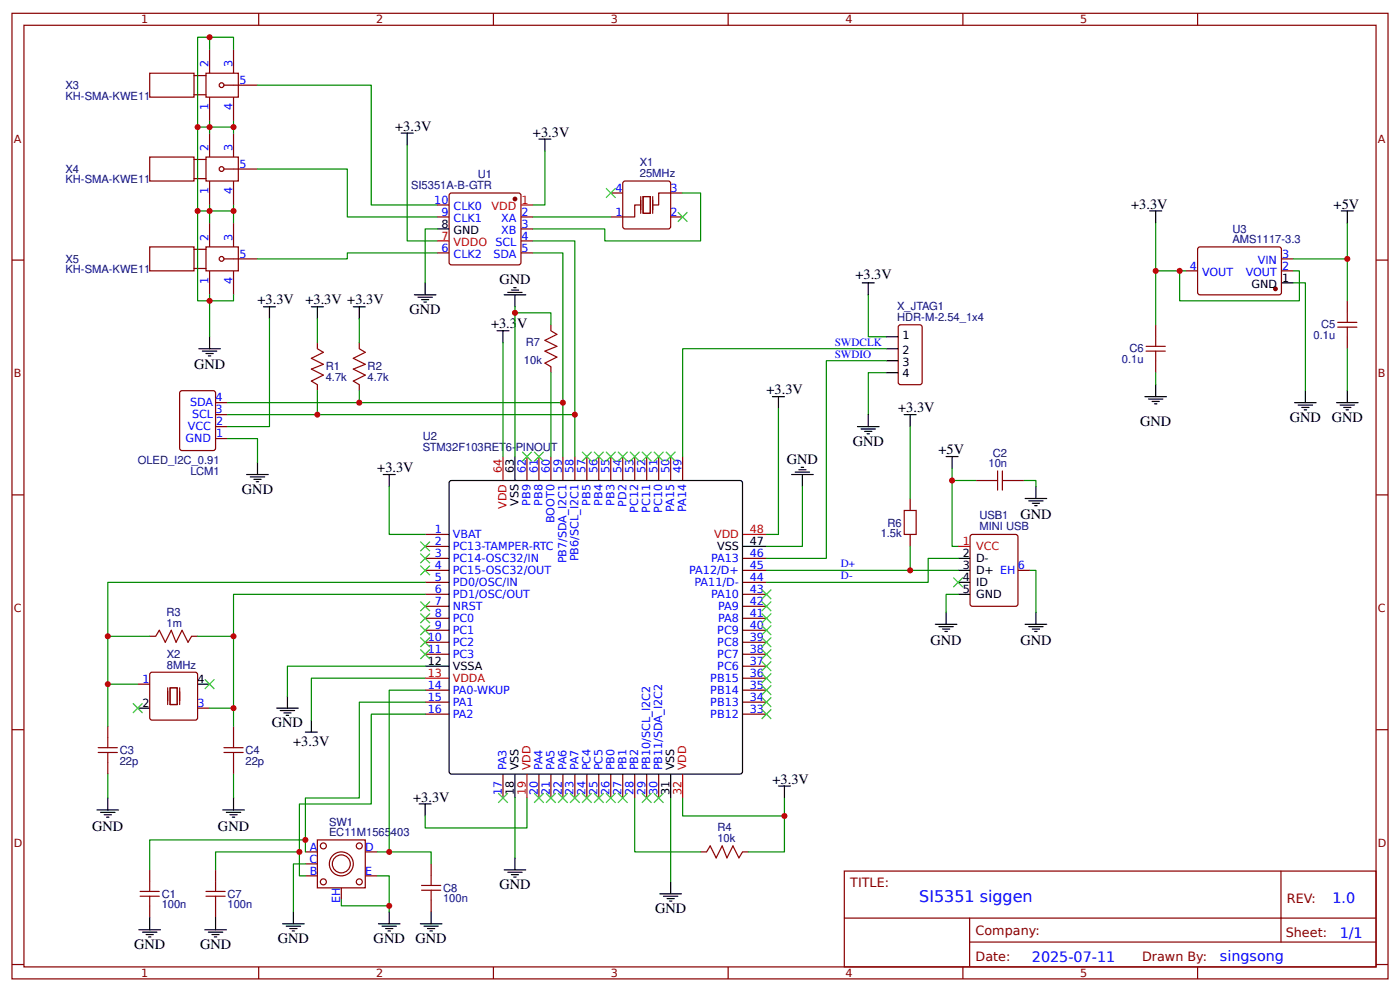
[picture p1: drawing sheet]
<svg xmlns="http://www.w3.org/2000/svg" width="309mm" height="219mm" viewBox="0 0 309 219" stroke-linecap="round" stroke-linejoin="round" font-family="sans-serif">
<g fill="none" stroke="#800" stroke-width=".26">
<path d="M2.6 2.9h304.1v213.3h-304.1zM5.3 5.6h298.7v207.9h-298.7zM33.1 16.2h9.8v5.3h-9.8zM42.9 16.7h2.6M45.5 16.2h7.2v5.3h-7.2zM46.3 10.9v5.3M49.5 18.8h7.4M51.6 10.9v5.3M57.1 2.9v2.7M109 2.9v2.7M160.9 2.9v2.7M212.7 2.9v2.7"/>
<path d="M264.6 2.9v2.7M33.1 34.7h9.8v5.3h-9.8zM42.9 20.9h2.6M42.9 39.4h2.6M42.9 35.2h2.6M45.5 34.7h7.2v5.3h-7.2zM46.3 21.5v5.2M46.3 29.4v5.3M46.3 40v5.3M49.5 37.3h7.4M51.6 21.5v5.2M51.6 29.4v5.3"/>
<path d="M51.6 40v5.3M2.6 57.4h2.7M33.1 54.5h9.8v5.3h-9.8zM42.9 59.3h2.6M42.9 55.1h2.6M45.5 54.5h7.2v5.3h-7.2zM46.3 49.2v5.3M46.3 59.8v5.3M49.5 57.2h7.4M51.6 49.2v5.3M51.6 59.8v5.3M96.6 47.9h2.6"/>
<path d="M96.6 55.9h2.6M96.6 45.3h2.6M99.3 42.9l.4-.3 15.1 .1 .3 .5-.1 15-.4 .3-15.1-.1-.3-.4zM115.1 47.9h2.6M115.1 50.6h2.6M115.1 53.2h2.6M115.1 55.9h2.6M134.9 42.6h2.7M137.7 40.2l.4-.2 9.8 .1 .3 .4-.1 9.8-.5 .3-9.8-.1-.2-.5zM141.6 45.3h-1.4v2.6h-5.3M141.6 43.4v3.7M142.1 43.4h1.6v3.7h-1.6z"/>
<path d="M144.2 43.4v3.7M148.2 47.9h2.6M150.8 42.6h-5.3v2.7h-1.3M261.9 59.8h2.7M264.7 54.8l.4-.3 17.7 .1 .3 .5-.1 9.8-.4 .2-17.8-.1-.2-.4zM283.1 59.8h2.7M283.1 57.2h2.7M304 57.4h2.7M70.1 75.7v1.3M79.4 75.7v1.3M121.7 71.7v1.4M198.5 72l.5-.3h4.2l.5 .3v12.4l-.2 .5-4.5 .1-.5-.3z"/>
<path d="M255.3 71.7v2.7M255.3 79.7v2.6M297.7 66.4v2.7M297.7 74.4v2.6M39.8 86.5l.4-.2h6.9l.5 .2v12.5l-.2 .4-7.2 .1-.4-.3zM47.6 94.2h2.7M47.6 96.9h2.7M47.6 91.6h2.7M47.6 88.9h2.7M70.1 85v1.3M79.4 85v1.3M121.7 81v1.3"/>
<path d="M2.6 109.3h2.7M93.9 118h5.3M116.4 100.8v5.3M119.1 100.8v5.3M121.7 100.8v5.3M124.4 100.8v5.3M127 100.8v5.3M129.6 100.8v5.3M132.3 100.8v5.3M134.9 100.8v5.3M137.6 100.8v5.3M140.2 100.8v5.3"/>
<path d="M142.9 100.8v5.3M145.5 100.8v5.3M148.2 100.8v5.3M150.8 100.8v5.3M201.1 110.1v2.6M201.1 118v2.7M214.4 118.3l.4-.3h9.6l.4 .3 .1 15.1-.3 .4-9.8 .1-.4-.3zM215.6 106.1h2.7M223.6 106.1h2.6M304 109.3h2.7M93.9 136.6h5.3M93.9 133.9h5.3"/>
<path d="M93.9 131.3h5.3M93.9 128.6h5.3M93.9 126h5.3M93.9 123.3h5.3M93.9 139.2h5.3M93.9 120.7h5.3M164 136.6h5.3M164 133.9h5.3M164 131.3h5.3M164 128.6h5.3M164 126h5.3M164 123.3h5.3"/>
<path d="M164 139.2h5.3M224.9 126h2.6M30.4 151.1h2.7M33.1 140.5h1.3M33.3 148.5h9.8l.5 .2 .1 9.8-.3 .5h-9.8l-.5-.2v-9.8zM42.3 140.5h1.4M43.7 156.4h2.6M93.9 152.4h5.3M93.9 155.1h5.3M93.9 157.7h5.3M93.9 141.8h5.3M93.9 144.5h5.3"/>
<path d="M164 152.4h5.3M164 155.1h5.3M164 157.7h5.3M164 149.8h5.3M164 141.8h5.3M164 144.5h5.3M164 147.1h5.3M2.6 161.2h2.7M23.8 160.4v2.6M23.8 168.3v2.6M51.6 160.4v2.6M51.6 168.3v2.6"/>
<path d="M111.1 170.9v5.3M119.1 170.9v5.3M121.7 170.9v5.3M124.4 170.9v5.3M127 170.9v5.3M129.6 170.9v5.3M132.3 170.9v5.3M134.9 170.9v5.3M137.6 170.9v5.3M140.2 170.9v5.3M142.9 170.9v5.3M145.5 170.9v5.3"/>
<path d="M304 161.2h2.7M33.1 192.1v2.7M47.6 192.1v2.7M67.5 188.1h2.6M67.5 193.4h2.6M67.5 190.8h2.6M70.1 185.5h10.6v10.6h-10.6zM75.4 196.1v2.6M80.7 188.1h2.6M80.7 193.4h2.6M95.2 190.8v2.6M95.2 198.7v2.7"/>
<path d="M154.8 188.1h1.3M164 188.1h1.4M186.5 192.4h117.5v21.1h-117.5zM283 192.4v15.7M2.6 213h2.7M33.1 200.1v2.6M47.6 200.1v2.6M57.1 213.5v2.7M109 213.5v2.7M160.9 213.5v2.7M186.6 202.8h117.3M212.7 213.5v2.7"/>
<path d="M214.2 208.1h89.7M214.2 202.8v10.5M264.6 213.5v2.7M304 213h2.7"/>
<circle cx="48.9" cy="18.8" r=".53"/>
<circle cx="48.9" cy="37.3" r=".53"/>
<circle cx="48.9" cy="57.2" r=".53"/>
<circle cx="71.4" cy="194.8" r=".66"/>
<circle cx="71.4" cy="186.8" r=".66"/>
<circle cx="75.4" cy="190.8" r="2.65"/>
<circle cx="75.4" cy="190.8" r="1.98"/>
<circle cx="79.4" cy="186.8" r=".66"/>
<circle cx="79.4" cy="194.8" r=".66"/>
</g>
<g fill="#800" stroke="#800" stroke-width=".26">
<circle cx="113.8" cy="43.9" r=".4"/>
<circle cx="281.8" cy="63.8" r=".4"/>
</g>
<path d="M96.6 53.2h2.6M115.1 45.3h2.6M111.1 100.8v5.3M164 118h5.3M211.7 120.7h2.6M93.9 149.8h5.3M116.4 170.9v5.3M150.8 170.9v5.3" fill="none" stroke="#f00" stroke-width=".26"/>
<g fill="none" stroke="#000" stroke-width=".26">
<path d="M88.6 29.4h2.7M90 29.4v2.6M119.1 30.7h2.6M120.4 30.7v2.7M96.6 50.6h2.6M254 46.6h2.6M255.3 46.6v2.6M296.3 46.6h2.7M297.7 46.6v2.6M43.9 77h4.8M44.7 77.5h3.2M45.5 78.1h1.6"/>
<path d="M46 78.6h.6M46.3 74.4v2.6M58.2 67.8h2.7M59.5 67.8v2.6M68.8 67.8h2.6M70.1 67.8v2.6M78.1 67.8h2.6M79.4 67.8v2.6M91.5 65.1h4.8M92.3 65.6h3.2M93.1 66.2h1.6M93.7 66.7h.5"/>
<path d="M93.9 62.5v2.6M109.8 73.1h2.6M111.1 73.1v2.6M111.4 65.1h4.8M112.2 64.6h3.2M113 64.1h1.6M113.5 63.5h.5M113.8 65.1v2.7M190.5 62.5h2.6M191.8 62.5v2.6M195.8 74.4h2.6M195.8 77h2.6"/>
<path d="M195.8 79.7h2.6M283.1 62.5h2.7M170.7 87.6h2.6M172 87.6v2.6M189.4 94.2h4.8M190.2 94.7h3.2M191 95.3h1.6M191.6 95.8h.5M191.8 91.6v2.6M195.8 82.3h2.6M199.8 91.6h2.6M201.1 91.6v2.6"/>
<path d="M252.9 87.6h4.8M253.7 88.1h3.2M254.5 88.7h1.6M255.1 89.2h.5M255.3 85v2.6M286 88.9h4.8M286.8 89.5h3.2M287.6 90h1.6M288.1 90.5h.6M288.4 86.3v2.6M295.3 88.9h4.7M296.1 89.5h3.1"/>
<path d="M296.9 90h1.5M297.4 90.5h.5M297.7 86.3v2.6M54.5 104.8h4.8M55.3 105.3h3.2M56.1 105.9h1.6M56.6 106.4h.5M56.9 102.2v2.6M84.7 104.8h2.6M86 104.8v2.6M99.3 106.4l.4-.3 64.1 .1 .2 .5v64l-.5 .2h-64l-.3-.5zM113.8 100.8v5.3"/>
<path d="M174.9 104.8h4.8M175.7 104.3h3.2M176.5 103.7h1.6M177 103.2h.5M177.3 104.8v2.6M209 100.8h2.7M210.3 100.8v2.7M226.5 110.1h4.7M227.3 110.6h3.2M228.1 111.2h1.6M228.6 111.7h.5M228.9 107.4v2.7"/>
<path d="M164 120.7h5.3M206.6 137.9h4.8M207.4 138.4h3.2M208.2 138.9h1.6M208.8 139.5h.5M209 135.2v2.7M211.7 123.3h2.6M211.7 126h2.6M211.7 128.6h2.6M211.7 131.3h2.6M226.5 137.9h4.7M227.3 138.4h3.2"/>
<path d="M228.1 138.9h1.6M228.6 139.5h.5M228.9 135.2v2.7M30.4 156.4h2.7M43.7 151.1h2.6M61.1 156.4h4.8M61.9 156.9h3.2M62.7 157.5h1.6M63.2 158h.6M63.5 153.7v2.7M68.8 159v2.7M93.9 147.1h5.3"/>
<path d="M21.4 178.9h4.8M22.2 179.4h3.2M23 179.9h1.6M23.8 176.2v2.7M49.2 178.9h4.8M50 179.4h3.2M50.8 179.9h1.6M51.6 176.2v2.7M67.5 161.7h2.6M92.6 177.6h2.6M93.9 177.6v2.6M113.8 170.9v5.3"/>
<path d="M148.2 170.9v5.3M172 173.6h2.6M173.3 173.6v2.6M23.5 180.5h.6M51.3 180.5h.6M111.4 192.1h4.8M112.2 192.6h3.2M113 193.2h1.6M113.5 193.7h.5M113.8 189.5v2.6M145.8 197.4h4.7M146.6 197.9h3.2"/>
<path d="M147.4 198.5h1.6M147.9 199h.5M148.2 194.8v2.6M30.7 205.3h4.8M31.5 205.9h3.2M32.3 206.4h1.6M32.8 206.9h.5M33.1 202.7v2.6M45.2 205.3h4.8M46 205.9h3.2M46.8 206.4h1.6M47.4 206.9h.5"/>
<path d="M47.6 202.7v2.6M62.4 204h4.8M63.2 204.5h3.2M64 205.1h1.6M64.6 205.6h.5M64.8 201.4v2.6M83.6 204h4.8M84.4 204.5h3.2M85.2 205.1h1.6M85.7 205.6h.6M86 201.4v2.6M92.9 204h4.7"/>
<path d="M93.7 204.5h3.1M94.5 205.1h1.5M95 205.6h.5M95.2 201.4v2.6"/>
</g>
<g fill="none" stroke="#080" stroke-width=".26">
<path d="M46.3 10.9v-2.7h5.3v2.7M46.3 8.2h-2.6v19.9M56.9 18.8h25.1v26.5h14.6M46.3 26.7v2.7M51.6 28.1h-7.9v18.5M51.6 26.7v2.7M56.9 37.3h19.8v10.6h19.9M90 32v21.2h6.6M120.4 33.4v11.9h-2.7M46.3 45.3v3.9M51.6 46.6h-7.9v19.8h2.6v8M51.6 45.3v3.9"/>
<path d="M96.6 55.9h-19.9v1.3h-19.8M96.6 50.6h-2.7v11.9M117.7 55.9h6.7v44.9M117.7 53.2h9.3v47.6M117.7 47.9h17.2M150.8 42.6h4v10.6h-21.2v-2.6h-15.9M255.3 49.2v10.6M260.6 59.8h1.3M285.8 59.8h1.3v6.6h-26.5v-6.6h-5.3v11.9M297.7 49.2v8h-11.9M297.7 57.2v9.2M46.3 65.1v1.3h5.3v-1.3"/>
<path d="M59.5 70.4v23.8h-9.2M70.1 70.4v5.3M79.4 70.4v5.3M111.1 75.7v25.1M113.8 69.1h7.9v2.6M113.8 67.8v33M191.8 65.1v9.3h4M195.8 77h-45v23.8M195.8 79.7h-13.2v43.6h-13.3M285.8 62.5h2.6v23.8M297.7 77v9.3M50.3 96.9h6.6v5.3"/>
<path d="M50.3 88.9h74.1M50.3 91.6h76.7M70.1 86.3v5.3M79.4 86.3v2.6M121.7 82.3v18.5M172 90.2v27.8h-2.7M195.8 82.3h-4v9.3M201.1 94.2v15.9M255.3 82.3v2.7M86 107.4v10.6h7.9M177.3 107.4v13.3h-8M210.3 103.5v17.2h1.4"/>
<path d="M210.3 106.1h5.3M226.2 106.1h2.7v1.3M93.9 131.3h-42.3v9.2M93.9 128.6h-70.1v11.9M169.3 126h42.4M201.1 120.7v5.3M211.7 131.3h-2.7v3.9M211.7 123.3h-6.6v5.3h-35.8M227.5 126h1.4v9.2M30.4 151.1h-6.6v9.3M33.1 140.5h-9.3v10.6M43.7 140.5h7.9v15.9"/>
<path d="M46.3 156.4h5.3v4M93.9 149.8h-25.1v9.2M93.9 147.1h-30.4v6.6M93.9 157.7h-11.9v19.9h-15.9v15.8h1.4M93.9 155.1h-14.5v21.1h-11.9v11.9M93.9 152.4h-7.9v35.7h-2.7M23.8 170.9v5.3M51.6 170.9v5.3M113.8 176.2v13.3M116.4 176.2v6.7h-22.5v-2.7M140.2 176.2v11.9h14.6M148.2 176.2v18.6"/>
<path d="M150.8 176.2v4h22.5v-4M66.1 188.1h-18.5v4M67.5 190.8h-2.7v10.6M67.5 185.5h-34.4v6.6M75.4 198.7v1.4h10.6M83.3 193.4h2.7v8M86 188.1h9.2v2.7M173.3 180.2v7.9h-7.9"/>
</g>
<g fill="#000" stroke="#3c3" stroke-width=".26">
<path d="M133.9 41.6l2.1 2.1zM136 41.6l-2.1 2.1z"/>
<path d="M149.8 46.9l2.1 2.1zM151.9 46.9l-2.1 2.1z"/>
<path d="M115.4 99.8l2.1 2.1zM117.5 99.8l-2.1 2.1z"/>
<path d="M118 99.8l2.1 2.1zM120.1 99.8l-2.1 2.1z"/>
<path d="M128.6 99.8l2.1 2.1zM130.7 99.8l-2.1 2.1z"/>
<path d="M131.2 99.8l2.1 2.1zM133.3 99.8l-2.1 2.1z"/>
<path d="M133.9 99.8l2.1 2.1zM136 99.8l-2.1 2.1z"/>
<path d="M136.5 99.8l2.1 2.1zM138.6 99.8l-2.1 2.1z"/>
<path d="M139.2 99.8l2.1 2.1zM141.3 99.8l-2.1 2.1z"/>
<path d="M141.8 99.8l2.1 2.1zM143.9 99.8l-2.1 2.1z"/>
<path d="M144.5 99.8l2.1 2.1zM146.6 99.8l-2.1 2.1z"/>
<path d="M147.1 99.8l2.1 2.1zM149.2 99.8l-2.1 2.1z"/>
<path d="M92.9 119.6l2.1 2.1zM95 119.6l-2.1 2.1z"/>
<path d="M92.9 122.3l2.1 2.1zM95 122.3l-2.1 2.1z"/>
<path d="M92.9 124.9l2.1 2.1zM95 124.9l-2.1 2.1z"/>
<path d="M92.9 135.5l2.1 2.1zM95 135.5l-2.1 2.1z"/>
<path d="M92.9 138.1l2.1 2.2zM95 138.1l-2.1 2.2z"/>
<path d="M92.9 132.8l2.1 2.2zM95 132.8l-2.1 2.2z"/>
<path d="M168.3 130.2l2.1 2.1zM170.4 130.2l-2.1 2.1z"/>
<path d="M168.3 132.8l2.1 2.2zM170.4 132.8l-2.1 2.2z"/>
<path d="M168.3 135.5l2.1 2.1zM168.3 137.6l2.1-2.1z"/>
<path d="M168.3 138.1l2.1 2.2zM170.4 138.1l-2.1 2.2z"/>
<path d="M212.7 127.6l-2.1 2.1zM210.6 127.6l2.1 2.1z"/>
<path d="M29.4 155.3l2.1 2.2zM31.5 155.3l-2.1 2.2z"/>
<path d="M45.2 150l2.2 2.2zM47.4 150l-2.2 2.2z"/>
<path d="M92.9 140.8l2.1 2.1zM95 140.8l-2.1 2.1z"/>
<path d="M92.9 143.4l2.1 2.1zM95 143.4l-2.1 2.1z"/>
<path d="M168.3 140.8l2.1 2.1zM170.4 140.8l-2.1 2.1z"/>
<path d="M168.3 143.4l2.1 2.1zM168.3 145.5l2.1-2.1z"/>
<path d="M168.3 146.1l2.1 2.1zM170.4 146.1l-2.1 2.1z"/>
<path d="M168.3 148.7l2.1 2.1zM170.4 148.7l-2.1 2.1z"/>
<path d="M168.3 151.4l2.1 2.1zM168.3 153.5l2.1-2.1z"/>
<path d="M168.3 154l2.1 2.1zM170.4 154l-2.1 2.1z"/>
<path d="M168.3 156.7l2.1 2.1zM170.4 156.7l-2.1 2.1z"/>
<path d="M110.1 175.2l2.1 2.1zM112.2 175.2l-2.1 2.1z"/>
<path d="M118 175.2l2.1 2.1zM120.1 175.2l-2.1 2.1z"/>
<path d="M120.6 175.2l2.2 2.1zM122.8 175.2l-2.2 2.1z"/>
<path d="M123.3 175.2l2.1 2.1zM125.4 175.2l-2.1 2.1z"/>
<path d="M125.9 175.2l2.2 2.1zM128.1 175.2l-2.2 2.1z"/>
<path d="M128.6 175.2l2.1 2.1zM130.7 175.2l-2.1 2.1z"/>
<path d="M131.2 175.2l2.1 2.1zM133.3 175.2l-2.1 2.1z"/>
<path d="M133.9 175.2l2.1 2.1zM136 175.2l-2.1 2.1z"/>
<path d="M136.5 175.2l2.1 2.1zM138.6 175.2l-2.1 2.1z"/>
<path d="M141.8 175.2l2.1 2.1zM143.9 175.2l-2.1 2.1z"/>
<path d="M144.5 175.2l2.1 2.1zM146.6 175.2l-2.1 2.1z"/>
</g>
<path d="M37 151.9v3.7M37.6 151.9h1.6v3.7h-1.6zM39.7 151.9v3.7" fill="none" stroke="#801" stroke-width=".26"/>
<g fill="none" stroke="#a00000" stroke-width=".26">
<path d="M70.1 77l1.3 .8-2.6 1.3 2.6 1.4-2.6 1 2.6 1.3-2.6 1.4 1.3 .8M79.4 77l1.3 .8-2.6 1.3 2.6 1.4-2.6 1 2.6 1.3-2.6 1.4 1.3 .8M121.7 73.1l1.3 .7-2.6 1.4 2.6 1.3-2.6 1 2.6 1.4-2.6 1.3 1.3 .8M253.2 77.5h4.2M253.2 76.5h4.2M255.3 74.4v2.1M255.3 77.5v2.2M295.5 72.3h4.3M295.5 71.2h4.3M297.7 69.1v2.1M297.7 72.3v2.1M199.8 112.7h2.6v5.3h-2.6z"/>
<path d="M218.3 106.1h2.1M220.4 104v4.2M221.5 104v4.2M221.5 106.1h2.1M34.4 140.5l.8-1.3 1.3 2.6 1.3-2.6 1.1 2.6 1.3-2.6 1.3 2.6 .8-1.3M21.7 166.2h4.2M21.7 165.1h4.2M23.8 163v2.1M23.8 166.2v2.1M49.5 166.2h4.2M49.5 165.1h4.2M51.6 163v2.1"/>
<path d="M51.6 166.2v2.1M31 196.9h4.2M31 197.9h4.2M33.1 194.8v2.1M33.1 197.9v2.2M45.5 196.9h4.2M45.5 197.9h4.2M47.6 194.8v2.1M47.6 197.9v2.2M93.1 195.6h4.3M93.1 196.6h4.3M95.2 193.4v2.2"/>
<path d="M95.2 196.6v2.1M156.1 188.1l.8-1.3 1.3 2.7 1.3-2.7 1.1 2.7 1.3-2.7 1.3 2.7 .8-1.4"/>
</g>
<g fill="#c00">
<circle cx="23.8" cy="151.1" r=".66"/>
<circle cx="51.6" cy="156.4" r=".66"/>
<circle cx="51.6" cy="140.5" r=".66"/>
<circle cx="23.8" cy="140.5" r=".66"/>
<circle cx="210.3" cy="106.1" r=".66"/>
<circle cx="297.7" cy="57.2" r=".66"/>
<circle cx="260.6" cy="59.8" r=".66"/>
<circle cx="255.3" cy="59.8" r=".66"/>
<circle cx="46.3" cy="46.6" r=".66"/>
<circle cx="46.3" cy="66.4" r=".66"/>
<circle cx="46.3" cy="28.1" r=".66"/>
<circle cx="43.7" cy="46.6" r=".66"/>
<circle cx="46.3" cy="8.2" r=".66"/>
<circle cx="43.7" cy="28.1" r=".66"/>
<circle cx="51.6" cy="28.1" r=".66"/>
<circle cx="51.6" cy="46.6" r=".66"/>
<circle cx="124.4" cy="88.9" r=".66"/>
<circle cx="127" cy="91.6" r=".66"/>
<circle cx="70.1" cy="91.6" r=".66"/>
<circle cx="79.4" cy="88.9" r=".66"/>
<circle cx="113.8" cy="69.1" r=".66"/>
<circle cx="173.3" cy="180.2" r=".66"/>
<circle cx="86" cy="200.1" r=".66"/>
<circle cx="201.1" cy="126" r=".66"/>
<circle cx="86" cy="188.1" r=".66"/>
<circle cx="66.1" cy="188.1" r=".66"/>
<circle cx="67.5" cy="185.5" r=".66"/>
</g>
<text font-size="3.5" fill="#00f" x="203.1" y="199.1">SI5351 siggen</text>
<g font-size="3.2">
<text x="87.3" y="28.9">+3.3V</text>
<text x="117.7" y="30.2">+3.3V</text>
<text x="249.9" y="46.1">+3.3V</text>
<text x="294.6" y="46.1">+5V</text>
<text x="110.3" y="62.7">GND</text>
<text x="189" y="61.7">+3.3V</text>
<text x="56.9" y="67.2">+3.3V</text>
<text x="67.5" y="67.2">+3.3V +3.3V</text>
<text x="90.5" y="69.3">GND</text>
<text x="108.5" y="72.5">+3.3V</text>
<text x="42.9" y="81.5">GND</text>
<text x="169.3" y="87.1">+3.3V</text>
<text x="198.4" y="91">+3.3V</text>
<text x="251.9" y="94">GND</text>
<text x="285" y="93.2">GND</text>
<text x="294.2" y="93.2">GND</text>
<text x="188.4" y="98.5">GND</text>
<text x="207.3" y="100.3">+5V</text>
<text x="83.3" y="104.3">+3.3V</text>
<text x="173.8" y="102.4">GND</text>
<text x="53.4" y="109">GND</text>
<text x="225.4" y="114.7">GND</text>
<text x="205.6" y="142.5">GND</text>
<text x="225.4" y="142.5">GND</text>
<text x="60.1" y="160.6">GND</text>
<text x="64.8" y="164.7">+3.3V</text>
<text x="170.7" y="173.1">+3.3V</text>
<text x="91.3" y="177">+3.3V</text>
<text x="20.4" y="183.5">GND</text>
<text x="48.2" y="183.5">GND</text>
<text x="110.3" y="196.3">GND</text>
<text x="144.7" y="201.6">GND</text>
<text x="29.6" y="209.6">GND</text>
<text x="44.2" y="209.6">GND</text>
<text x="61.4" y="208.3">GND</text>
<text x="82.5" y="208.3">GND</text>
<text x="91.8" y="208.3">GND</text>
</g>
<g font-size="3.2" fill="#00f">
<text x="294.4" y="199.3">1.0</text>
<text x="296" y="207.1">1/1</text>
<text x="228" y="212.3">2025-07-11</text>
<text x="269.5" y="212.3">singsong</text>
</g>
<g font-size="2.8" fill="#800">
<text x="187.9" y="195.8">TITLE:</text>
<text x="284.3" y="199.3">REV:</text>
<text x="215.5" y="206.5">Company:</text>
<text x="284.1" y="206.9">Sheet:</text>
<text x="215.5" y="212.2">Date:</text>
<text x="252.3" y="212.3">Drawn By:</text>
</g>
<g font-size="2.5" fill="#800">
<text x="31.2" y="5.2">1</text>
<text x="83.1" y="5.2">2</text>
<text x="134.9" y="5.2">3</text>
<text x="186.8" y="5.2">4</text>
<text x="238.7" y="5.2">5</text>
<text x="3" y="31.5">A</text>
<text x="304.4" y="31.5">A</text>
<text x="3" y="83.4">B</text>
<text x="304.4" y="83.4">B</text>
<text x="3" y="135.2">C</text>
<text x="304.4" y="135.2">C</text>
<text x="3" y="187.1">D</text>
<text x="304.4" y="187.1">D</text>
<text x="31.2" y="215.8">1</text>
<text x="83.1" y="215.8">2</text>
<text x="134.9" y="215.8">3</text>
<text x="186.8" y="215.8">4</text>
<text x="238.7" y="215.8">5</text>
</g>
<g font-size="2.5" fill="#00f">
<text x="46" y="14.8" transform="rotate(-90 46 14.8)">2</text>
<text x="51.3" y="14.8" transform="rotate(-90 51.3 14.8)">3</text>
<text x="52.9" y="18.5">5</text>
<text x="46" y="24.4" transform="rotate(-90 46 24.4)">1</text>
<text x="51.3" y="24.4" transform="rotate(-90 51.3 24.4)">4</text>
<text x="46" y="33.4" transform="rotate(-90 46 33.4)">2</text>
<text x="51.3" y="33.4" transform="rotate(-90 51.3 33.4)">3</text>
<text x="52.9" y="37.1">5</text>
<text x="46" y="42.9" transform="rotate(-90 46 42.9)">1</text>
<text x="51.3" y="42.9" transform="rotate(-90 51.3 42.9)">4</text>
<text x="95.9" y="45">10</text>
<text x="97.5" y="47.7">9</text>
<text x="100.2" y="46.3">CLK0</text>
<text x="115.2" y="47.7">2</text>
<text x="136" y="47.7">1</text>
<text x="136" y="42.4">4</text>
<text x="148.2" y="47.7">2</text>
<text x="148.2" y="42.4">3</text>
<text x="46" y="53.2" transform="rotate(-90 46 53.2)">2</text>
<text x="51.3" y="53.2" transform="rotate(-90 51.3 53.2)">3</text>
<text x="100.2" y="49">CLK1</text>
<text x="110.7" y="51.6">XB</text>
<text x="110.7" y="49">XA</text>
<text x="115.2" y="50.3">3</text>
<text x="115.2" y="52.9">4</text>
<text x="52.9" y="56.9">5</text>
<text x="97.5" y="55.6">6</text>
<text x="100.2" y="56.9">CLK2</text>
<text x="109" y="56.9">SDA</text>
<text x="109.4" y="54.3">SCL</text>
<text x="115.2" y="55.6">5</text>
<text x="262.9" y="59.6">4</text>
<text x="277.9" y="58.2">VIN</text>
<text x="283.2" y="59.6">2</text>
<text x="283.2" y="56.9">3</text>
<text x="46" y="62.7" transform="rotate(-90 46 62.7)">1</text>
<text x="51.3" y="62.7" transform="rotate(-90 51.3 62.7)">4</text>
<text x="265.6" y="60.9">VOUT</text>
<text x="275.2" y="60.9">VOUT</text>
<text x="184.4" y="76.4">SWDCLK</text>
<text x="184.4" y="79">SWDIO</text>
<text x="42" y="89.7">SDA</text>
<text x="47.6" y="88.7">4</text>
<text x="41.5" y="95">VCC</text>
<text x="42.4" y="92.4">SCL</text>
<text x="47.6" y="91.3">3</text>
<text x="47.8" y="94">2</text>
<text x="41" y="97.7">GND</text>
<text x="47.8" y="96.6">1</text>
<text x="116.2" y="104.5" transform="rotate(-90 116.2 104.5)">62</text>
<text x="118.8" y="104.5" transform="rotate(-90 118.8 104.5)">61</text>
<text x="121.4" y="104.5" transform="rotate(-90 121.4 104.5)">60</text>
<text x="124.1" y="104.5" transform="rotate(-90 124.1 104.5)">59</text>
<text x="126.7" y="104.5" transform="rotate(-90 126.7 104.5)">58</text>
<text x="129.4" y="104.5" transform="rotate(-90 129.4 104.5)">57</text>
<text x="132" y="104.5" transform="rotate(-90 132 104.5)">56</text>
<text x="134.7" y="104.5" transform="rotate(-90 134.7 104.5)">55</text>
<text x="137.3" y="104.5" transform="rotate(-90 137.3 104.5)">54</text>
<text x="140" y="104.5" transform="rotate(-90 140 104.5)">53</text>
<text x="142.6" y="104.5" transform="rotate(-90 142.6 104.5)">52</text>
<text x="145.3" y="104.5" transform="rotate(-90 145.3 104.5)">51</text>
<text x="147.9" y="104.5" transform="rotate(-90 147.9 104.5)">50</text>
<text x="150.5" y="104.5" transform="rotate(-90 150.5 104.5)">49</text>
<text x="117.2" y="111.7" transform="rotate(-90 117.2 111.7)">PB9</text>
<text x="119.9" y="111.7" transform="rotate(-90 119.9 111.7)">PB8</text>
<text x="130.4" y="111.7" transform="rotate(-90 130.4 111.7)">PB5</text>
<text x="133.1" y="111.7" transform="rotate(-90 133.1 111.7)">PB4</text>
<text x="135.7" y="111.7" transform="rotate(-90 135.7 111.7)">PB3</text>
<text x="138.4" y="111.9" transform="rotate(-90 138.4 111.9)">PD2</text>
<text x="141" y="113.3" transform="rotate(-90 141 113.3)">PC12</text>
<text x="143.7" y="113.3" transform="rotate(-90 143.7 113.3)">PC11</text>
<text x="146.3" y="113.3" transform="rotate(-90 146.3 113.3)">PC10</text>
<text x="149" y="113.1" transform="rotate(-90 149 113.1)">PA15</text>
<text x="151.6" y="113.1" transform="rotate(-90 151.6 113.1)">PA14</text>
<text x="96.1" y="117.8">1</text>
<text x="100" y="118.8">VBAT</text>
<text x="122.5" y="115.5" transform="rotate(-90 122.5 115.5)">BOOT0</text>
<text x="96.1" y="120.4">2</text>
<text x="96.1" y="123.1">3</text>
<text x="96.1" y="125.7">4</text>
<text x="100" y="121.5">PC13-TAMPER-RTC</text>
<text x="100" y="124.1">PC14-OSC32/IN</text>
<text x="125.1" y="124.4" transform="rotate(-90 125.1 124.4)">PB7/SDA_I2C1</text>
<text x="127.8" y="124" transform="rotate(-90 127.8 124)">PB6/SCL_I2C1</text>
<text x="157.1" y="124.1">PA13</text>
<text x="165.6" y="125.7">45</text>
<text x="165.6" y="123.1">46</text>
<text x="185.7" y="125.3">D+</text>
<text x="224.9" y="125.7">6</text>
<text x="96.1" y="128.3">5</text>
<text x="96.1" y="131">6</text>
<text x="100" y="129.4">PD0/OSC/IN</text>
<text x="100" y="126.8">PC15-OSC32/OUT</text>
<text x="152.3" y="126.8">PA12/D+</text>
<text x="153.5" y="129.4">PA11/D-</text>
<text x="165.6" y="131">43</text>
<text x="165.6" y="128.3">44</text>
<text x="185.7" y="128">D-</text>
<text x="96.1" y="133.6">7</text>
<text x="96.1" y="136.3">8</text>
<text x="100" y="134.7">NRST</text>
<text x="100" y="132.1">PD1/OSC/OUT</text>
<text x="100" y="137.3">PC0</text>
<text x="157.1" y="132.1">PA10</text>
<text x="158.7" y="137.3">PA8</text>
<text x="158.7" y="134.7">PA9</text>
<text x="165.6" y="136.3">41</text>
<text x="165.6" y="133.6">42</text>
<text x="94.5" y="141.6">10</text>
<text x="96.1" y="138.9">9</text>
<text x="100" y="140">PC1</text>
<text x="100" y="142.6">PC2</text>
<text x="158.5" y="142.6">PC8</text>
<text x="158.5" y="140">PC9</text>
<text x="165.6" y="141.6">39</text>
<text x="165.6" y="138.9">40</text>
<text x="94.5" y="144.2">11</text>
<text x="100" y="145.3">PC3</text>
<text x="158.5" y="147.9">PC6</text>
<text x="158.5" y="145.3">PC7</text>
<text x="165.6" y="149.5">36</text>
<text x="165.6" y="146.9">37</text>
<text x="165.6" y="144.2">38</text>
<text x="31.5" y="150.8">1</text>
<text x="94.5" y="152.2">14</text>
<text x="94.5" y="154.8">15</text>
<text x="100" y="153.2">PA0-WKUP</text>
<text x="100" y="155.9">PA1</text>
<text x="156.9" y="155.9">PB13</text>
<text x="156.9" y="153.2">PB14</text>
<text x="156.9" y="150.6">PB15</text>
<text x="165.6" y="154.8">34</text>
<text x="165.6" y="152.2">35</text>
<text x="43.7" y="156.1">3</text>
<text x="94.5" y="157.5">16</text>
<text x="100" y="158.5">PA2</text>
<text x="156.9" y="158.5">PB12</text>
<text x="165.6" y="157.5">33</text>
<text x="111.9" y="170.2" transform="rotate(-90 111.9 170.2)">PA3</text>
<text x="119.9" y="170.2" transform="rotate(-90 119.9 170.2)">PA4</text>
<text x="122.5" y="170.2" transform="rotate(-90 122.5 170.2)">PA5</text>
<text x="125.1" y="170.2" transform="rotate(-90 125.1 170.2)">PA6</text>
<text x="127.8" y="170.2" transform="rotate(-90 127.8 170.2)">PA7</text>
<text x="130.4" y="170.2" transform="rotate(-90 130.4 170.2)">PC4</text>
<text x="133.1" y="170.2" transform="rotate(-90 133.1 170.2)">PC5</text>
<text x="135.7" y="170.2" transform="rotate(-90 135.7 170.2)">PB0</text>
<text x="138.4" y="170.2" transform="rotate(-90 138.4 170.2)">PB1</text>
<text x="141" y="170.2" transform="rotate(-90 141 170.2)">PB2</text>
<text x="143.7" y="170.2" transform="rotate(-90 143.7 170.2)">PB10/SCL_I2C2</text>
<text x="146.3" y="170.2" transform="rotate(-90 146.3 170.2)">PB11/SDA_I2C2</text>
<text x="110.9" y="175.7" transform="rotate(-90 110.9 175.7)">17</text>
<text x="118.8" y="175.7" transform="rotate(-90 118.8 175.7)">20</text>
<text x="121.4" y="175.7" transform="rotate(-90 121.4 175.7)">21</text>
<text x="124.1" y="175.7" transform="rotate(-90 124.1 175.7)">22</text>
<text x="126.7" y="175.7" transform="rotate(-90 126.7 175.7)">23</text>
<text x="129.4" y="175.7" transform="rotate(-90 129.4 175.7)">24</text>
<text x="132" y="175.7" transform="rotate(-90 132 175.7)">25</text>
<text x="134.7" y="175.7" transform="rotate(-90 134.7 175.7)">26</text>
<text x="137.3" y="175.7" transform="rotate(-90 137.3 175.7)">27</text>
<text x="140" y="175.7" transform="rotate(-90 140 175.7)">28</text>
<text x="142.6" y="175.7" transform="rotate(-90 142.6 175.7)">29</text>
<text x="145.3" y="175.7" transform="rotate(-90 145.3 175.7)">30</text>
<text x="68.4" y="190.5">C</text>
<text x="68.4" y="187.9">A</text>
<text x="80.7" y="187.9">D</text>
<text x="68.4" y="193.2">B</text>
<text x="80.7" y="193.2">E</text>
<text x="75.1" y="199.5" transform="rotate(-90 75.1 199.5)">EH</text>
</g>
<g font-size="2.5" fill="#000080">
<text x="14.5" y="22">KH-SMA-KWE11</text>
<text x="14.5" y="19.7">X3</text>
<text x="14.5" y="40.5">KH-SMA-KWE11</text>
<text x="14.5" y="38.2">X4</text>
<text x="90.8" y="41.8">SI5351A-B-GTR</text>
<text x="105.5" y="39.4">U1</text>
<text x="141.4" y="39.1">25MHz</text>
<text x="141.4" y="36.7">X1</text>
<text x="272.3" y="53.7">AMS1117-3.3</text>
<text x="272.3" y="51.4">U3</text>
<text x="14.5" y="58.1">X5</text>
<text x="14.5" y="60.4">KH-SMA-KWE11</text>
<text x="198.2" y="70.9">HDR-M-2.54_1x4</text>
<text x="198.2" y="68.6">X_JTAG1</text>
<text x="116.2" y="76.5">R7</text>
<text x="249.5" y="77.8">C6</text>
<text x="290.2" y="75">0.1u</text>
<text x="291.9" y="72.5">C5</text>
<text x="72" y="81.8">R1</text>
<text x="81.2" y="81.8">R2</text>
<text x="115.7" y="80.5">10k</text>
<text x="247.9" y="80.3">0.1u</text>
<text x="72" y="84.2">4.7k</text>
<text x="81.2" y="84.2">4.7k</text>
<text x="93.4" y="99.5">STM32F103RET6-PINOUT</text>
<text x="93.4" y="97.2">U2</text>
<text x="219.4" y="100.8">C2</text>
<text x="30.4" y="102.4">OLED_I2C_0.91</text>
<text x="42.1" y="104.9">LCM1</text>
<text x="218.4" y="103.2">10n</text>
<text x="194.6" y="118.6">1.5k</text>
<text x="196.1" y="116.3">R6</text>
<text x="216.4" y="114.7">USB1</text>
<text x="216.4" y="117.1">MINI USB</text>
<text x="36.8" y="136">R3</text>
<text x="36.8" y="138.4">1m</text>
<text x="36.9" y="147.7">8MHz</text>
<text x="36.9" y="145.3">X2</text>
<text x="26.5" y="166.5">C3</text>
<text x="54.2" y="166.5">C4</text>
<text x="26.5" y="168.9">22p</text>
<text x="54.2" y="168.9">22p</text>
<text x="72.7" y="182.3">SW1</text>
<text x="72.7" y="184.7">EC11M1565403</text>
<text x="158.5" y="183.6">R4</text>
<text x="158.5" y="186">10k</text>
<text x="97.9" y="196.9">C8</text>
<text x="35.7" y="198.3">C1</text>
<text x="35.7" y="200.6">100n</text>
<text x="50.3" y="198.3">C7</text>
<text x="50.3" y="200.6">100n</text>
<text x="97.9" y="199.3">100n</text>
</g>
<g font-size="2.5" fill="#f00">
<text x="108.6" y="46.3">VDD</text>
<text x="115.2" y="45">1</text>
<text x="97.5" y="52.9">7</text>
<text x="100.2" y="54.3">VDDO</text>
<text x="110.9" y="104.5" transform="rotate(-90 110.9 104.5)">64</text>
<text x="111.9" y="112.4" transform="rotate(-90 111.9 112.4)">VDD</text>
<text x="157.8" y="118.8">VDD</text>
<text x="165.6" y="117.8">48</text>
<text x="212.7" y="120.4">1</text>
<text x="215.6" y="121.5">VCC</text>
<text x="94.5" y="149.5">13</text>
<text x="100" y="150.6">VDDA</text>
<text x="117.2" y="170.2" transform="rotate(-90 117.2 170.2)">VDD</text>
<text x="151.6" y="170.2" transform="rotate(-90 151.6 170.2)">VDD</text>
<text x="116.2" y="175.7" transform="rotate(-90 116.2 175.7)">19</text>
<text x="150.5" y="175.7" transform="rotate(-90 150.5 175.7)">32</text>
</g>
<g font-size="2.5">
<text x="97.5" y="50.3">8</text>
<text x="100.2" y="51.6">GND</text>
<text x="276.5" y="63.5">GND</text>
<text x="283.2" y="62.2">1</text>
<text x="199.4" y="74.9">1</text>
<text x="199.4" y="78.1">2</text>
<text x="199.4" y="80.7">3</text>
<text x="199.4" y="83.4">4</text>
<text x="113.5" y="104.5" transform="rotate(-90 113.5 104.5)">63</text>
<text x="114.6" y="111.7" transform="rotate(-90 114.6 111.7)">VSS</text>
<text x="158.4" y="121.5">VSS</text>
<text x="165.6" y="120.4">47</text>
<text x="212.7" y="123.1">2</text>
<text x="212.7" y="125.7">3</text>
<text x="215.6" y="124.1">D-</text>
<text x="212.7" y="128.3">4</text>
<text x="212.7" y="131">5</text>
<text x="215.6" y="126.8">D+ EH</text>
<text x="215.6" y="129.4">ID</text>
<text x="215.6" y="132.1">GND</text>
<text x="94.5" y="146.9">12</text>
<text x="100" y="147.9">VSSA</text>
<text x="43.7" y="150.8">4</text>
<text x="31.5" y="156.1">2</text>
<text x="114.6" y="170.2" transform="rotate(-90 114.6 170.2)">VSS</text>
<text x="149" y="170.2" transform="rotate(-90 149 170.2)">VSS</text>
<text x="113.5" y="175.7" transform="rotate(-90 113.5 175.7)">18</text>
<text x="147.9" y="175.7" transform="rotate(-90 147.9 175.7)">31</text>
</g>
</svg>
